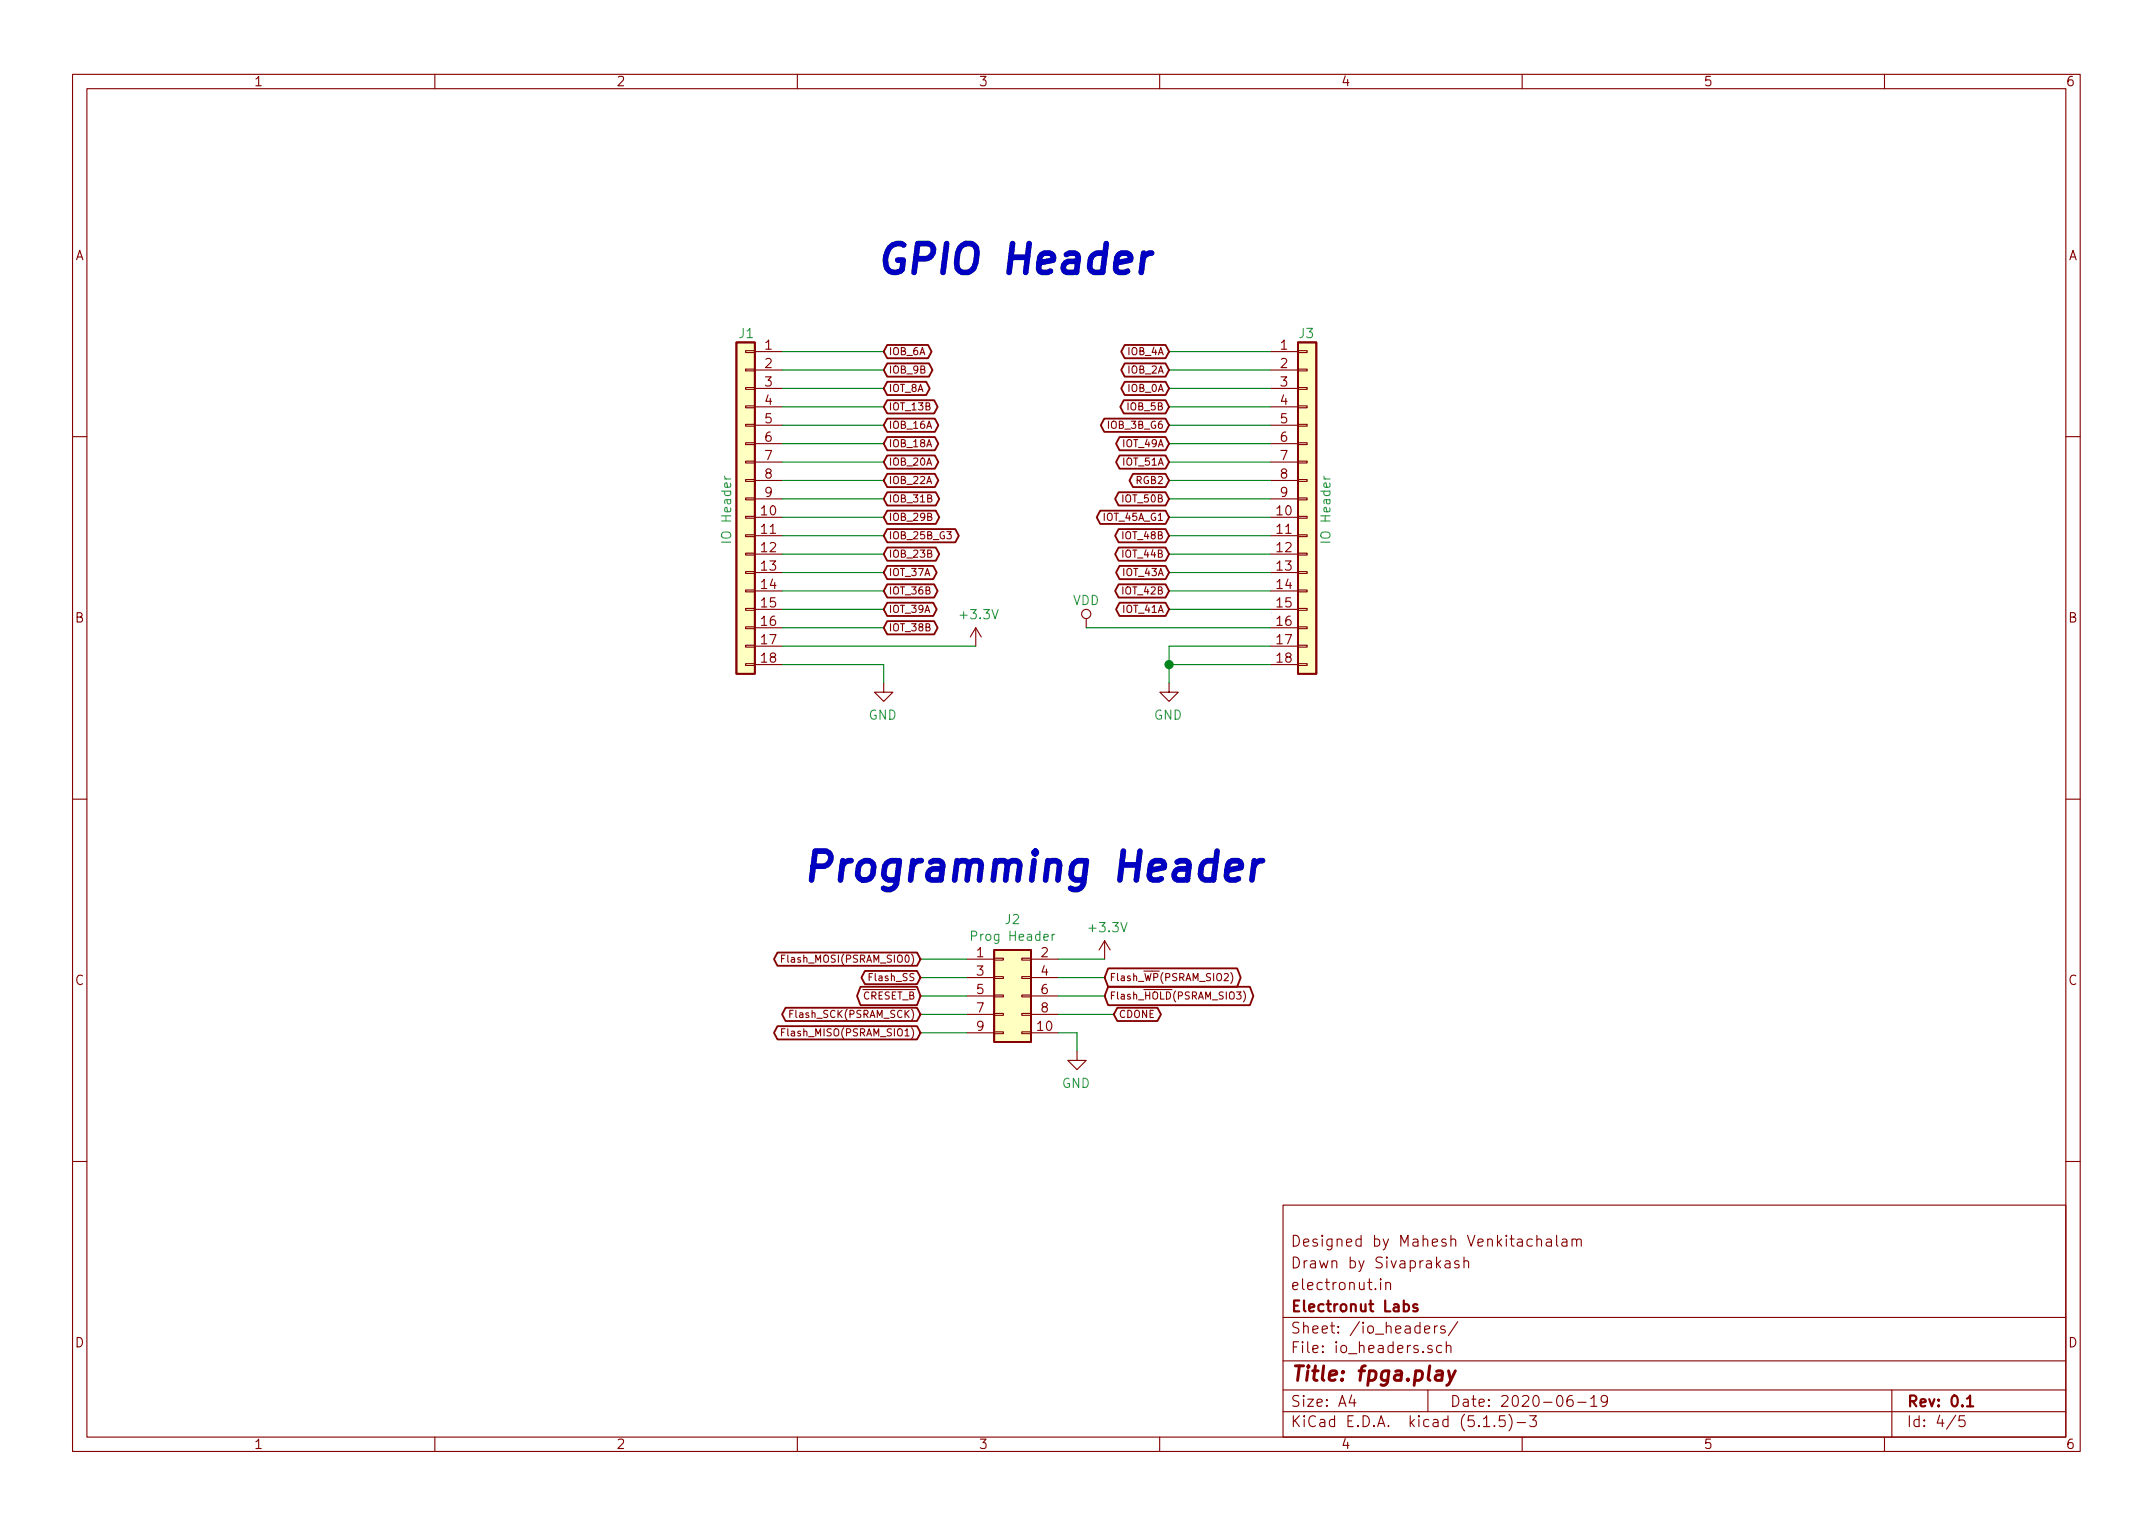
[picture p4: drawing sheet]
<svg xmlns="http://www.w3.org/2000/svg" width="297mm" height="210mm" viewBox="0 0 297 210" stroke-linecap="round" stroke-linejoin="round" font-family="sans-serif">
<g fill="none" stroke="#840000" stroke-width=".15">
<path d="M10 10.3h277v189.9h-277zM12 12.2h273v186.1h-273zM60 10.3v1.9M110 10.3v1.9M160 10.3v1.9M210 10.3v1.9M260 10.3v1.9M102.9 58.5h1.2v.3h-1.2zM102.9 56h1.2v.3h-1.2zM102.9 53.5h1.2v.2h-1.2zM102.9 50.9h1.2v.3h-1.2zM102.9 48.4h1.2v.2h-1.2z"/>
<path d="M104.1 48.5h3.8M104.1 51h3.8M104.1 53.6h3.8M104.1 56.1h3.8M104.1 58.7h3.8M175.3 48.5h3.8M175.3 51h3.8M175.3 53.6h3.8M175.3 56.1h3.8M175.3 58.7h3.8M179.1 58.5h1.2v.3h-1.2zM179.1 56h1.2v.3h-1.2z"/>
<path d="M179.1 53.5h1.2v.2h-1.2zM179.1 50.9h1.2v.3h-1.2zM179.1 48.4h1.2v.2h-1.2zM10 60.2h2M102.9 73.8h1.2v.2h-1.2zM102.9 76.3h1.2v.3h-1.2zM102.9 78.9h1.2v.2h-1.2zM102.9 71.2h1.2v.3h-1.2zM102.9 66.2h1.2v.2h-1.2zM102.9 63.6h1.2v.3h-1.2zM102.9 61.1h1.2v.2h-1.2zM102.9 68.7h1.2v.3h-1.2z"/>
<path d="M104.1 71.4h3.8M104.1 73.9h3.8M104.1 76.4h3.8M104.1 79h3.8M104.1 61.2h3.8M104.1 63.7h3.8M104.1 66.3h3.8M104.1 68.8h3.8M130.6 73.3h.6l-.3 .4 .3 .1v.4l-.1 .1-.5-.1M175.3 71.4h3.8M175.3 73.9h3.8M175.3 76.4h3.8"/>
<path d="M175.3 79h3.8M175.3 61.2h3.8M175.3 63.7h3.8M175.3 66.3h3.8M175.3 68.8h3.8M179.1 73.8h1.2v.2h-1.2zM179.1 76.3h1.2v.3h-1.2zM179.1 78.9h1.2v.2h-1.2zM179.1 71.2h1.2v.3h-1.2zM179.1 66.2h1.2v.2h-1.2zM179.1 63.6h1.2v.3h-1.2zM179.1 61.1h1.2v.2h-1.2z"/>
<path d="M179.1 68.7h1.2v.3h-1.2zM285 60.2h2M102.9 81.4h1.2v.3h-1.2zM102.9 83.9h1.2v.3h-1.2zM102.9 86.5h1.2v.2h-1.2zM102.9 89h1.2v.3h-1.2zM102.9 91.6h1.2v.2h-1.2zM104.1 81.5h3.8M104.1 84.1h3.8M104.1 86.6h3.8M104.1 89.1h3.8M104.1 91.7h3.8"/>
<path d="M121.9 94.2v1.3h-1.3l1.3 1.3 1.3-1.3h-1.3M134.6 86.6l-.7 1.3M134.6 86.6v2.5M134.6 86.6l.8 1.3M149.9 85.3v1.3M161.3 94.2v1.3h-1.3l1.3 1.3 1.3-1.3h-1.3M175.3 81.5h3.8M175.3 84.1h3.8M175.3 86.6h3.8M175.3 89.1h3.8M175.3 91.7h3.8M179.1 81.4h1.2v.3h-1.2z"/>
<path d="M179.1 83.9h1.2v.3h-1.2zM179.1 86.5h1.2v.2h-1.2zM179.1 89h1.2v.3h-1.2zM179.1 91.6h1.2v.2h-1.2zM10 110.3h2M285 110.3h2M107.8 132.3h.4M108.3 131.8h-.5v1M109 139.9h.3M109.4 139.4h-.4v1M133.3 132.3h3.9M133.3 134.9h3.9"/>
<path d="M133.3 137.4h3.9M133.3 139.9h3.9M137.2 139.8h1.2v.3h-1.2zM137.2 134.7h1.2v.3h-1.2zM137.2 132.2h1.2v.3h-1.2zM137.2 137.3h1.2v.2h-1.2zM141 139.8h1.2v.3h-1.2zM141 134.7h1.2v.3h-1.2zM141 132.2h1.2v.3h-1.2zM141 137.3h1.2v.2h-1.2zM142.2 132.3h3.8M142.2 134.9h3.8"/>
<path d="M142.2 137.4h3.8M142.2 139.9h3.8M152.4 129.8l-.8 1.3M152.4 129.8v2.5M152.4 129.8l.8 1.3M169.8 134.2a1.13 1.13 0 0 1 0 1.5M170.6 136.8h.6l-.3 .4 .3 .2v.3l-.2 .1-.4-.1M171.6 136.7a1.13 1.13 0 0 1 0 1.5M107.8 142.4h.4M108.3 141.9h-.5v1M133.3 142.5h3.9M137.2 142.4h1.2v.2h-1.2z"/>
<path d="M141 142.4h1.2v.2h-1.2zM142.2 142.5h3.8M148.6 145v1.3h-1.3l1.3 1.3 1.3-1.3h-1.3M10 160.2h2M177 166.3h108v32h-108zM190.5 176.4v.2l.1-.1-.1-.1v.2M190.5 176.9v1M191.2 177.1a.41 .41 0 0 1 .6 0v.8M191.2 176.9v1M199.4 174l.1-.1 .5 .1 .1 .9M200.1 174.3l-.6 .1a.29 .29 0 0 0-.2 .2 .29 .29 0 0 0 .2 .3l.6-.1M201.3 174a.37 .37 0 0 0-.6 .1v.1a.54 .54 0 0 0 .6 .3v.3l-.2 .1-.4-.1"/>
<path d="M202 174.1a.38 .38 0 0 1 .6 0v.8M202 173.4v1.5M212 171.1a.38 .38 0 0 1 .7 0v.8M213.4 171l.1-.1 .5 .1v.9M214 171.3l-.5 .1-.2 .2 .1 .3h.1h.5M214.8 170.4v1.3l.2 .2M215.5 171l.2-.1 .4 .1 .1 .9M216.2 171.3l-.5 .1a.29 .29 0 0 0-.2 .2 .29 .29 0 0 0 .2 .3h.5M216.9 171.1a.38 .38 0 0 1 .6 0v.8M216.9 170.9v1M217.5 171.1a.34 .34 0 0 1 .3-.2 .34 .34 0 0 1 .4 .2v.8M285 160.2h2"/>
<path d="M60 198.3v1.9M110 198.3v1.9M160 198.3v1.9M177 194.8h108M177 191.8h108M177 187.8h108M177 181.8h108M186.5 192.5l-.4 1h1M186.8 193v1M196.5 183.4l.8-.1-.1-.3-.4-.1-.3 .2 .1 .7 .2 .1 .4-.1M197 191.8v3M197.6 185.7l-.4-.1-.2 .3a.5 .5 0 0 0 .6 .3v.3l-.2 .1-.4-.1"/>
<path d="M197.9 182.9v1M198.3 182.9l-.3 .2-.1 .1M198.9 185.7a.48 .48 0 0 0-.6 0l-.1 .2 .1 .6a.48 .48 0 0 0 .6 0M199.3 183a.37 .37 0 0 0-.5 .1v.1a.54 .54 0 0 0 .5 .3l.1 .1-.1 .2-.1 .1-.4-.1M199.5 185.7a.39 .39 0 0 1 .7 .1v.8M199.5 185.1v1.5M201.1 182.3l-1.3 2M204.7 196.8h.8M206.2 196.7v.1l-.1-.1h.1v.1M207.6 195.3h-.7l-.1 .7h.1a.62 .62 0 0 1 .7 0v.7l-.2 .1h-.4l-.2-.1M208.2 195.1a1.71 1.71 0 0 1 0 2.3M209.3 196.3h1.2"/>
<path d="M210 198.3v1.9M211 195.3h1l-.5 .6 .4 .1 .1 .2-.1 .5-.2 .1h-.4l-.3-.1M216.9 192.5a.62 .62 0 0 0-.7 .7v.5a.48 .48 0 0 0 .8 .2 .61 .61 0 0 0-.1-.7 .51 .51 0 0 0-.7 .2M217.7 193.5h1.1M219.5 193l.4-.5v1.5M219.5 194h.8M221.8 193.2l-.3 .3h-.3l-.2-.2-.1-.5 .3-.3a.47 .47 0 0 1 .6 .3 1.01 1.01 0 0 1-.5 1.2h-.2M260 198.3v1.9M261 191.8v6.5M269.8 195.2l-1.2 2M271 195.3h-.7v.7a.62 .62 0 0 1 .7 0l.1 .2-.1 .5-.2 .1h-.3l-.2-.1"/>
<circle cx="149.9" cy="84.7" r=".63"/>
</g>
<path d="M195.5 180l-.3-.1-.2 .1v.2a.48 .48 0 0 0 .5 .3l.1 .1-.1 .2-.1 .1-.4-.1M271.4 193l.3-.2 .1-.3v1.5M271.4 194h.8" fill="none" stroke="#840000" stroke-width=".3"/>
<path d="M198.2 189.2l.2-.1 .6 .1v.2l-.1 1M199 189.6l-.2 .1h-.5a.4 .4 0 0 0-.3 .3 .4 .4 0 0 0 .2 .4h.5l.2-.1M199.8 189.1l.4 1.3M200.8 189.1l-.9 1.8-.3 .2" fill="none" stroke="#840000" stroke-width=".41"/>
<g fill="#ffffc2" stroke="#ffffc2" stroke-width=".14">
<path d="M137.2 131.1h5v12.7h-5z"/>
<path d="M101.6 47.2h2.5v45.8h-2.5z"/>
<path d="M179.1 47.2h2.5v45.8h-2.5z"/>
</g>
<g fill="none" stroke="#840000" stroke-width=".25">
<path d="M101.6 47.2h2.5v45.8h-2.5zM122.4 55.2h6.5l.5 .9-.5 .9h-6.5l-.5-.9zM122.4 47.6h5.6l.5 .9-.5 .9h-5.6l-.5-.9zM122.4 50.1h5.8l.5 .9-.5 1h-5.8l-.5-1zM122.4 52.7h5.4l.5 .9-.5 .9h-5.4l-.5-.9zM122.4 57.8h6.6l.5 .9-.5 .9h-6.6l-.5-.9zM152.3 57.8h8.5l.5 .9-.5 .9h-8.5l-.4-.9zM155 55.2h5.8l.5 .9-.5 .9h-5.8l-.4-.9zM155.2 52.7h5.6l.5 .9-.5 .9h-5.6l-.5-.9zM155.2 50.1h5.6l.5 .9-.5 1h-5.6l-.5-1zM155.2 47.6h5.6l.5 .9-.5 .9h-5.6l-.5-.9zM179.1 47.2h2.5v45.8h-2.5z"/>
<path d="M122.4 65.4h6.6l.5 .9-.5 .9h-6.6l-.5-.9zM122.4 60.3h6.6l.5 .9-.5 .9h-6.6l-.5-.9zM122.4 62.8h6.6l.5 .9-.5 1h-6.6l-.5-1zM122.4 67.9h6.7l.5 .9-.5 .9h-6.7l-.5-.9zM122.4 70.5h6.7l.5 .9-.5 .9h-6.7l-.5-.9zM122.4 73h9.4l.5 .9-.5 .9h-9.4l-.5-.9zM122.4 75.5h6.7l.5 .9-.5 1h-6.7l-.5-1zM122.4 78.1h6.4l.4 .9-.4 .9h-6.4l-.5-.9zM151.8 70.5h9l.5 .9-.5 .9h-9l-.5-.9zM154.3 75.5h6.5l.5 .9-.5 1h-6.5l-.5-1zM154.3 73h6.5l.5 .9-.5 .9h-6.5l-.5-.9zM154.3 67.9h6.5l.5 .9-.5 .9h-6.5l-.5-.9z"/>
<path d="M154.5 62.8h6.3l.5 .9-.5 1h-6.3l-.5-1zM154.5 60.3h6.3l.5 .9-.5 .9h-6.3l-.5-.9zM154.5 78.1h6.3l.5 .9-.5 .9h-6.3l-.5-.9zM156.3 65.4h4.5l.5 .9-.5 .9h-4.5l-.5-.9zM122.4 80.6h6.5l.5 .9-.5 .9h-6.5l-.5-.9zM122.4 83.2h6.4l.4 .9-.4 .9h-6.4l-.5-.9zM122.4 85.7h6.5l.5 .9-.5 .9h-6.5l-.5-.9zM154.3 80.6h6.5l.5 .9-.5 .9h-6.5l-.5-.9zM154.5 83.2h6.3l.5 .9-.5 .9h-6.3l-.5-.9zM107.3 131.4h19.2l.5 .9-.5 .9h-19.2l-.5-.9zM108.4 139h18.1l.5 .9-.5 1h-18.1l-.5-1zM118.7 136.1h7.8l.5 1.3-.5 1.3h-7.8l-.5-1.3z"/>
<path d="M119.3 134h7.2l.5 .9-.5 .9h-7.2l-.5-.9zM137.2 131.1h5v12.7h-5zM152.9 136.1h19.5l.5 1.3-.5 1.3h-19.5l-.5-1.3zM152.9 133.6h17.8l.5 1.3-.5 1.2h-17.8l-.5-1.2zM154.2 139h5.5l.5 .9-.5 1h-5.5l-.5-1zM107.3 141.6h19.2l.5 .9-.5 .9h-19.2l-.5-.9z"/>
</g>
<path d="M100 65.7v.3l.2 .1M182.7 65.7v.3l.2 .1M145.2 128.9v.8M145.5 128.9l-.2 .1-.1 .1" fill="none" stroke="#008484" stroke-width=".15"/>
<g fill="none" stroke="#008400" stroke-width=".15">
<path d="M107.9 48.5h14M107.9 58.7h14M107.9 53.6h14M107.9 51h14M107.9 56.1h14M161.3 48.5h14M161.3 58.7h14M161.3 53.6h14M161.3 51h14M161.3 56.1h14M107.9 79h14M107.9 76.4h14"/>
<path d="M107.9 73.9h14M107.9 71.4h14M107.9 66.3h14M107.9 63.7h14M107.9 61.2h14M107.9 68.8h14M161.3 79h14M161.3 76.4h14M161.3 73.9h14M161.3 71.4h14M161.3 66.3h14M161.3 63.7h14"/>
<path d="M161.3 61.2h14M161.3 68.8h14M107.9 81.5h14M107.9 89.1h26.7M107.9 91.7h14v2.5M107.9 86.6h14M107.9 84.1h14M149.9 86.6h25.4M161.3 81.5h14M161.3 91.7h14M161.3 84.1h14M175.3 89.1h-14v5.1"/>
<path d="M127 132.3h6.3M127 139.9h6.3M127 134.9h6.3M127 137.4h6.3M146 132.3h6.4M146 139.9h7.7M146 134.9h6.4M146 137.4h6.4M127 142.5h6.3M146 142.5h2.6v2.5"/>
</g>
<path d="M157.8 34.9l-.3 2.7M158.9 34.9a1.23 1.23 0 0 0-1.2 .8M173.1 118.7l-.4 2.7M174.2 118.7a1.17 1.17 0 0 0-1.2 .8M169.3 120.1l1.9-.4 .1-.4-.2-.4-.3-.2h-.8l-.4 .2-.2 .4-.2 1.5 .1 .4 .4 .2h.8l.4-.2" fill="none" stroke="#0000c2" stroke-width=".79"/>
<circle cx="161.3" cy="91.7" r=".51" fill="#008400" stroke="#008400" stroke-width=".25"/>
<g font-size="5.6" fill="#0000c2">
<text x="120.6" y="37.8">GPIO Header</text>
<text x="110.5" y="121.6">Programming Header</text>
</g>
<text font-size="2.8" fill="#840000" x="178" y="190.5">Title: fpga.play</text>
<g font-size="2.1" fill="#840000">
<text x="178" y="172">Designed by Mahesh Venkitachalam</text>
<text x="178" y="178">electronut.in</text>
<text x="178" y="175">Drawn by Sivaprakash</text>
<text x="178" y="184">Sheet: /io_headers/</text>
<text x="178" y="181">Electronut Labs</text>
<text x="178" y="186.7">File: io_headers.sch</text>
<text x="178" y="196.9">KiCad E.D.A. kicad (5.1.5)-3</text>
<text x="178" y="194.1">Size: A4</text>
<text x="200" y="194.1">Date: 2020-06-19</text>
<text x="263" y="194.1">Rev: 0.1</text>
<text x="263" y="196.9">Id: 4/5</text>
</g>
<g font-size="1.8" fill="#840000">
<text x="35" y="11.9">1</text>
<text x="85" y="11.9">2</text>
<text x="135" y="11.9">3</text>
<text x="185" y="11.9">4</text>
<text x="235" y="11.9">5</text>
<text x="285" y="11.9">6</text>
<text x="10.4" y="35.9">A</text>
<text x="285.4" y="35.9">A</text>
<text x="105.6" y="48.3">1</text>
<text x="105.6" y="50.8">2</text>
<text x="105.6" y="53.3">3</text>
<text x="176.7" y="48.3">1</text>
<text x="176.7" y="50.8">2</text>
<text x="176.7" y="53.3">3</text>
<text x="105.6" y="55.9">4</text>
<text x="105.6" y="58.4">5</text>
<text x="176.7" y="55.9">4</text>
<text x="176.7" y="58.4">5</text>
<text x="105.6" y="61">6</text>
<text x="105.6" y="63.5">7</text>
<text x="176.7" y="61">6</text>
<text x="176.7" y="63.5">7</text>
<text x="105.1" y="71.1">10</text>
<text x="105.6" y="66">8</text>
<text x="105.6" y="68.6">9</text>
<text x="176.2" y="71.1">10</text>
<text x="176.7" y="66">8</text>
<text x="176.7" y="68.6">9</text>
<text x="105.1" y="73.7">11</text>
<text x="105.1" y="76.2">12</text>
<text x="176.2" y="73.7">11</text>
<text x="176.2" y="76.2">12</text>
<text x="105.1" y="78.7">13</text>
<text x="105.1" y="81.3">14</text>
<text x="105.1" y="83.8">15</text>
<text x="176.2" y="78.7">13</text>
<text x="176.2" y="81.3">14</text>
<text x="176.2" y="83.8">15</text>
<text x="10.4" y="85.9">B</text>
<text x="105.1" y="86.4">16</text>
<text x="105.1" y="88.9">17</text>
<text x="176.2" y="86.4">16</text>
<text x="176.2" y="88.9">17</text>
<text x="285.4" y="85.9">B</text>
<text x="105.1" y="91.4">18</text>
<text x="176.2" y="91.4">18</text>
<text x="10.4" y="135.9">C</text>
<text x="134.8" y="132.1">1</text>
<text x="134.8" y="134.6">3</text>
<text x="134.8" y="137.2">5</text>
<text x="143.7" y="132.1">2</text>
<text x="143.7" y="134.6">4</text>
<text x="143.7" y="137.2">6</text>
<text x="285.4" y="135.9">C</text>
<text x="134.8" y="139.7">7</text>
<text x="134.8" y="142.2">9</text>
<text x="143.2" y="142.2">10</text>
<text x="143.7" y="139.7">8</text>
<text x="10.4" y="185.9">D</text>
<text x="285.4" y="185.9">D</text>
<text x="35" y="199.9">1</text>
<text x="85" y="199.9">2</text>
<text x="135" y="199.9">3</text>
<text x="185" y="199.9">4</text>
<text x="235" y="199.9">5</text>
<text x="285" y="199.9">6</text>
</g>
<g font-size="1.8" fill="#008484">
<text x="102" y="46.7">J1</text>
<text x="179.3" y="46.7">J3</text>
<text x="100.9" y="74.5" transform="rotate(-90 100.9 74.5)">IO Header</text>
<text x="183.6" y="74.5" transform="rotate(-90 183.6 74.5)">IO Header</text>
<text x="148" y="83.5">VDD</text>
<text x="132.7" y="85.4">+3.3V</text>
<text x="119.8" y="99.3">GND</text>
<text x="159.2" y="99.3">GND</text>
<text x="134.4" y="129.8">Prog Header</text>
<text x="138.7" y="127.5">J2</text>
<text x="150.4" y="128.6">+3.3V</text>
<text x="146.5" y="150.1">GND</text>
</g>
<g font-size="1.4" fill="#840000">
<text x="122.6" y="49">IOB_6A</text>
<text x="122.6" y="51.5">IOB_9B</text>
<text x="155.7" y="51.5">IOB_2A</text>
<text x="155.7" y="49">IOB_4A</text>
<text x="122.6" y="56.6">IOT_13B</text>
<text x="122.6" y="54.1">IOT_8A</text>
<text x="122.6" y="59.2">IOB_16A</text>
<text x="153.1" y="59.2">IOB_3B_G6</text>
<text x="155.7" y="56.6">IOB_5B</text>
<text x="155.7" y="54.1">IOB_0A</text>
<text x="122.6" y="61.7">IOB_18A</text>
<text x="122.6" y="64.2">IOB_20A</text>
<text x="155.1" y="64.2">IOT_51A</text>
<text x="155.1" y="61.7">IOT_49A</text>
<text x="122.6" y="66.8">IOB_22A</text>
<text x="122.6" y="69.3">IOB_31B</text>
<text x="122.6" y="71.9">IOB_29B</text>
<text x="152.5" y="71.9">IOT_45A_G1</text>
<text x="155.1" y="69.3">IOT_50B</text>
<text x="156.8" y="66.8">RGB2</text>
<text x="122.6" y="74.4">IOB_25B_G3</text>
<text x="122.6" y="76.9">IOB_23B</text>
<text x="155.1" y="76.9">IOT_44B</text>
<text x="155.1" y="74.4">IOT_48B</text>
<text x="122.6" y="82">IOT_36B</text>
<text x="122.6" y="79.5">IOT_37A</text>
<text x="155.1" y="82">IOT_42B</text>
<text x="155.1" y="79.5">IOT_43A</text>
<text x="122.6" y="84.6">IOT_39A</text>
<text x="122.6" y="87.1">IOT_38B</text>
<text x="155.1" y="84.6">IOT_41A</text>
<text x="108.7" y="132.8">Flash_MOSI(PSRAM_SIO0)</text>
<text x="119" y="137.9">CRESET_B</text>
<text x="120.1" y="135.4">Flash_SS</text>
<text x="153" y="137.9">Flash_HOLD(PSRAM_SIO3)</text>
<text x="153" y="135.4">Flash_WP(PSRAM_SIO2)</text>
<text x="108.7" y="143">Flash_MISO(PSRAM_SIO1)</text>
<text x="109.5" y="140.4">Flash_SCK(PSRAM_SCK)</text>
<text x="154.3" y="140.4">CDONE</text>
</g>
</svg>
